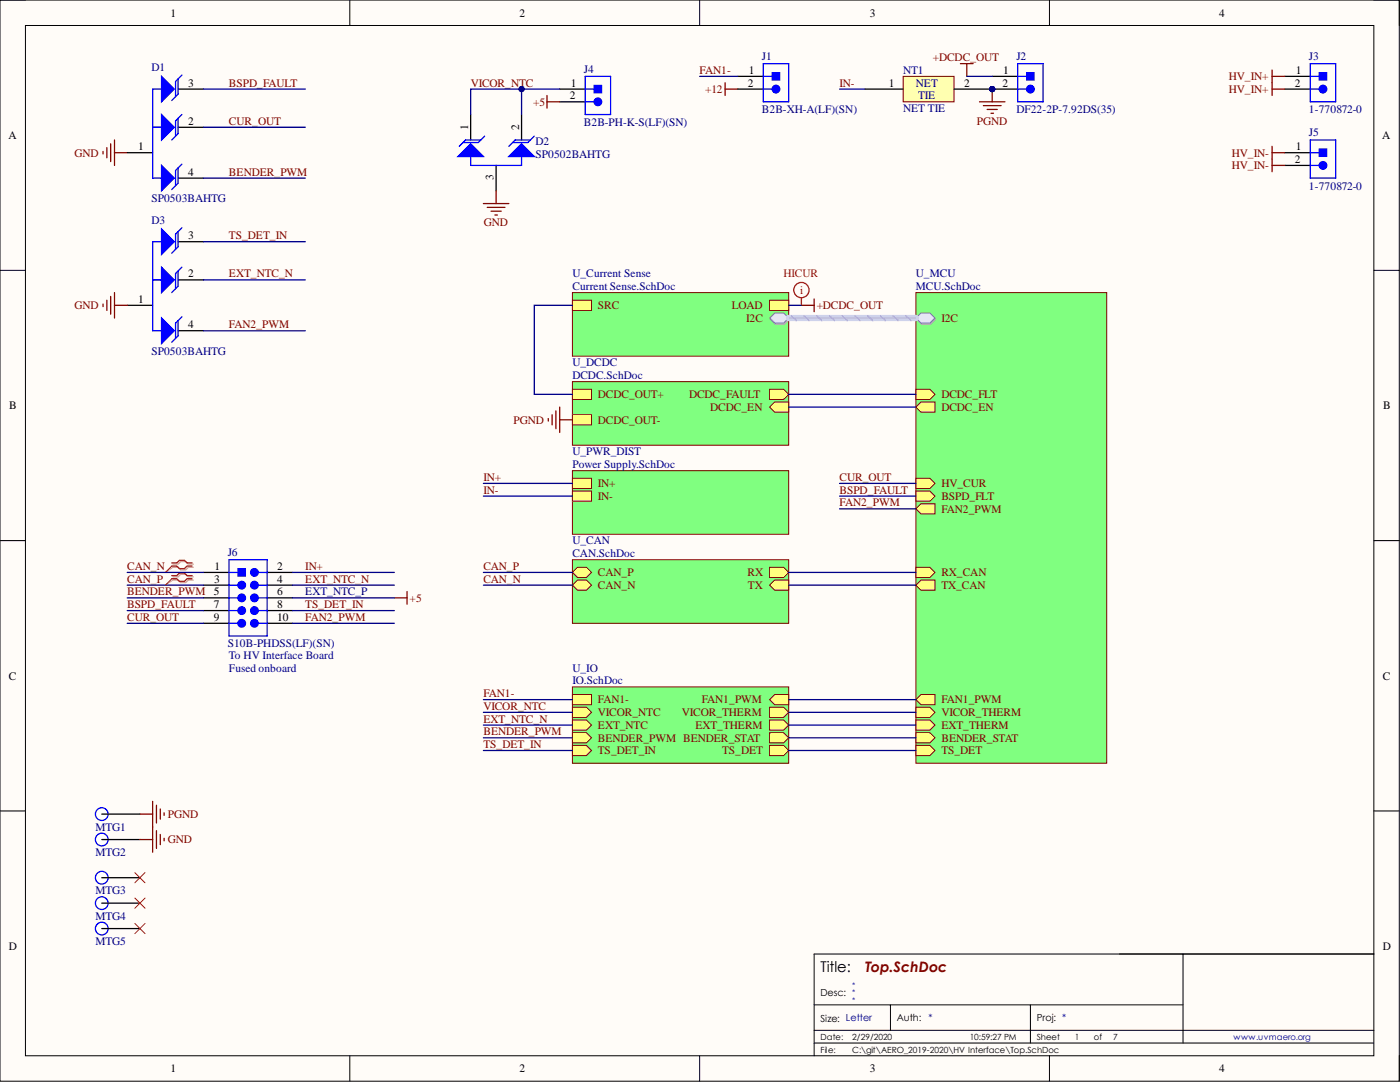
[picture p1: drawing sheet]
<svg xmlns="http://www.w3.org/2000/svg" width="279mm" height="216mm" viewBox="0 0 279 216" stroke-linecap="round" stroke-linejoin="round" font-family="sans-serif">
<path d="M0 0h279.3v215.7h-279.3z" fill-rule="evenodd" fill="#fffcf8"/>
<path d="M0 0h279.3v215.7h-279.3z" fill="none" stroke="#000" stroke-width=".2"/>
<path d="M5.1 5.1h269.1v205.6h-269.1z" fill-rule="evenodd" fill="#fffcf8"/>
<g fill="none" stroke="#000" stroke-width=".2">
<path d="M0 0h5.1M5.1 5.1h269.1v205.6h-269.1zM69.8 0v5.1M139.6 0v5.1M209.4 0v5.1M274.2 0h5.1v5.1M0 53.9h5.1M274.2 53.9h5.1M0 107.9h5.1M274.2 107.9h5.1M0 161.8h5.1M274.2 161.8h5.1"/>
<path d="M236.1 190.4v17.7M274.2 190.4h-111.7v20.3M69.8 210.7v5M139.6 210.7v5M162.5 200.5h73.6M162.5 205.6h111.7M162.5 208.1h111.7M177.7 200.5v5.1M205.6 200.5v7.6M209.4 210.7v5M279.3 210.7v5"/>
</g>
<path d="M256.4 17.8h5.1M256.4 15.2h5.1" fill="none" stroke="#000" stroke-width=".25"/>
<path d="M261.5 17.8h1.8" fill="none" stroke="#00f" stroke-width=".25"/>
<circle cx="264" cy="17.8" r=".76" fill="#00f"/>
<g fill="none" stroke="#00f" stroke-width=".25">
<path d="M261.5 15.2h1.8"/>
<circle cx="264" cy="17.8" r=".76"/>
</g>
<path d="M263.3 14.5h1.5v1.5h-1.5z" fill-rule="evenodd" fill="#00f"/>
<path d="M263.3 14.5h1.5v1.5h-1.5z" fill="none" stroke="#00f" stroke-width=".2"/>
<path d="M261.5 12.7h5.1v7.6h-5.1zM261.5 33h1.8" fill="none" stroke="#00f" stroke-width=".25"/>
<path d="M256.4 33h5.1M256.4 30.5h5.1" fill="none" stroke="#000" stroke-width=".25"/>
<circle cx="264" cy="33" r=".76" fill="#00f"/>
<g fill="none" stroke="#00f" stroke-width=".25">
<path d="M261.5 30.5h1.8"/>
<circle cx="264" cy="33" r=".76"/>
</g>
<path d="M263.3 29.7h1.5v1.5h-1.5z" fill-rule="evenodd" fill="#00f"/>
<path d="M263.3 29.7h1.5v1.5h-1.5z" fill="none" stroke="#00f" stroke-width=".2"/>
<path d="M261.5 27.9h5.1v7.6h-5.1z" fill="none" stroke="#00f" stroke-width=".25"/>
<path d="M253.9 14v5M253.9 15.2h2.5M253.9 17.8h2.5M253.9 29.2v5.1M253.9 30.5h2.5M253.9 33h2.5" fill="none" stroke="#800000" stroke-width=".25"/>
<path d="M114.2 76.2h43.2v12.6h-43.2z" fill-rule="evenodd" fill="#80ff80"/>
<path d="M114.2 76.2h43.2v12.6h-43.2z" fill="none" stroke="#800000" stroke-width=".2"/>
<path d="M153.6 77.7h2.8l1 1-1 1h-2.8z" fill-rule="evenodd" fill="#ffff80"/>
<path d="M153.6 77.7h2.8l1 1-1 1h-2.8z" fill="none" stroke="#800000" stroke-width=".2"/>
<path d="M153.6 81.2l1-1h2.8v2h-2.8z" fill-rule="evenodd" fill="#ffff80"/>
<path d="M153.6 81.2l1-1h2.8v2h-2.8z" fill="none" stroke="#800000" stroke-width=".2"/>
<path d="M114.2 77.7h3.8v2h-3.8z" fill-rule="evenodd" fill="#ffff80"/>
<path d="M114.2 77.7h3.8v2h-3.8z" fill="none" stroke="#800000" stroke-width=".2"/>
<path d="M114.2 82.8h3.8v2h-3.8z" fill-rule="evenodd" fill="#ffff80"/>
<path d="M114.2 82.8h3.8v2h-3.8z" fill="none" stroke="#800000" stroke-width=".2"/>
<path d="M114.2 111.7h43.2v12.7h-43.2z" fill-rule="evenodd" fill="#80ff80"/>
<path d="M114.2 111.7h43.2v12.7h-43.2z" fill="none" stroke="#800000" stroke-width=".2"/>
<path d="M114.2 114.2l1.1-1h1.7l1 1-1 1h-1.7z" fill-rule="evenodd" fill="#ffff80"/>
<path d="M114.2 114.2l1.1-1h1.7l1 1-1 1h-1.7z" fill="none" stroke="#800000" stroke-width=".2"/>
<path d="M114.2 116.8l1.1-1.1h1.7l1 1.1-1 1h-1.7z" fill-rule="evenodd" fill="#ffff80"/>
<path d="M114.2 116.8l1.1-1.1h1.7l1 1.1-1 1h-1.7z" fill="none" stroke="#800000" stroke-width=".2"/>
<path d="M153.6 113.2h2.8l1 1-1 1h-2.8z" fill-rule="evenodd" fill="#ffff80"/>
<path d="M153.6 113.2h2.8l1 1-1 1h-2.8z" fill="none" stroke="#800000" stroke-width=".2"/>
<path d="M153.6 116.8l1-1.1h2.8v2.1h-2.8z" fill-rule="evenodd" fill="#ffff80"/>
<path d="M153.6 116.8l1-1.1h2.8v2.1h-2.8z" fill="none" stroke="#800000" stroke-width=".2"/>
<path d="M182.8 58.4h38.1v93.9h-38.1z" fill-rule="evenodd" fill="#80ff80"/>
<path d="M182.8 58.4h38.1v93.9h-38.1z" fill="none" stroke="#800000" stroke-width=".2"/>
<path d="M182.9 63.7l1-1h1.8l1 1-1 1h-1.8z" fill-rule="evenodd" fill="#bac0ca"/>
<path d="M182.9 63.7l1-1h1.8l1 1-1 1h-1.8z" fill="none" stroke="#a6acb6" stroke-width=".2"/>
<path d="M182.8 63.5l1-1.1h1.8l1 1.1-1 1h-1.8z" fill-rule="evenodd" fill="#d5e4ff"/>
<path d="M182.8 63.5l1-1.1h1.8l1 1.1-1 1h-1.8z" fill="none" stroke="#71809b" stroke-width=".2"/>
<path d="M182.8 95.4h2.8l1 1.1-1 1h-2.8z" fill-rule="evenodd" fill="#ffff80"/>
<path d="M182.8 95.4h2.8l1 1.1-1 1h-2.8z" fill="none" stroke="#800000" stroke-width=".2"/>
<path d="M182.8 141.1h2.8l1 1-1 1.1h-2.8z" fill-rule="evenodd" fill="#ffff80"/>
<path d="M182.8 141.1h2.8l1 1-1 1.1h-2.8z" fill="none" stroke="#800000" stroke-width=".2"/>
<path d="M182.8 81.2l1-1h2.8v2h-2.8z" fill-rule="evenodd" fill="#ffff80"/>
<path d="M182.8 81.2l1-1h2.8v2h-2.8z" fill="none" stroke="#800000" stroke-width=".2"/>
<path d="M182.8 143.7h2.8l1 1-1 1h-2.8z" fill-rule="evenodd" fill="#ffff80"/>
<path d="M182.8 143.7h2.8l1 1-1 1h-2.8z" fill="none" stroke="#800000" stroke-width=".2"/>
<path d="M182.8 101.5l1-1h2.8v2h-2.8z" fill-rule="evenodd" fill="#ffff80"/>
<path d="M182.8 101.5l1-1h2.8v2h-2.8z" fill="none" stroke="#800000" stroke-width=".2"/>
<path d="M182.8 139.6l1-1h2.8v2h-2.8z" fill-rule="evenodd" fill="#ffff80"/>
<path d="M182.8 139.6l1-1h2.8v2h-2.8z" fill="none" stroke="#800000" stroke-width=".2"/>
<path d="M182.8 113.2h2.8l1 1-1 1h-2.8z" fill-rule="evenodd" fill="#ffff80"/>
<path d="M182.8 113.2h2.8l1 1-1 1h-2.8z" fill="none" stroke="#800000" stroke-width=".2"/>
<path d="M182.8 116.8l1-1.1h2.8v2.1h-2.8z" fill-rule="evenodd" fill="#ffff80"/>
<path d="M182.8 116.8l1-1.1h2.8v2.1h-2.8z" fill="none" stroke="#800000" stroke-width=".2"/>
<path d="M182.8 77.7h2.8l1 1-1 1h-2.8z" fill-rule="evenodd" fill="#ffff80"/>
<path d="M182.8 77.7h2.8l1 1-1 1h-2.8z" fill="none" stroke="#800000" stroke-width=".2"/>
<path d="M182.8 98h2.8l1 1-1 1h-2.8z" fill-rule="evenodd" fill="#ffff80"/>
<path d="M182.8 98h2.8l1 1-1 1h-2.8z" fill="none" stroke="#800000" stroke-width=".2"/>
<path d="M182.8 146.2h2.8l1 1-1 1h-2.8z" fill-rule="evenodd" fill="#ffff80"/>
<path d="M182.8 146.2h2.8l1 1-1 1h-2.8z" fill="none" stroke="#800000" stroke-width=".2"/>
<path d="M182.8 148.7h2.8l1 1.1-1 1h-2.8z" fill-rule="evenodd" fill="#ffff80"/>
<path d="M182.8 148.7h2.8l1 1.1-1 1h-2.8z" fill="none" stroke="#800000" stroke-width=".2"/>
<path d="M114.2 93.9h43.2v12.7h-43.2z" fill-rule="evenodd" fill="#80ff80"/>
<path d="M114.2 93.9h43.2v12.7h-43.2z" fill="none" stroke="#800000" stroke-width=".2"/>
<path d="M114.2 95.4h3.8v2.1h-3.8z" fill-rule="evenodd" fill="#ffff80"/>
<path d="M114.2 95.4h3.8v2.1h-3.8z" fill="none" stroke="#800000" stroke-width=".2"/>
<path d="M114.2 98h3.8v2h-3.8z" fill-rule="evenodd" fill="#ffff80"/>
<path d="M114.2 98h3.8v2h-3.8z" fill="none" stroke="#800000" stroke-width=".2"/>
<path d="M25.4 60.9h5.1M35.5 66h5.1" fill="none" stroke="#000" stroke-width=".25"/>
<path d="M32.2 63.5l2.6 2.5-2.6 2.5z" fill="#00f"/>
<path d="M32.2 63.5l2.6 2.5-2.6 2.5z" fill="none" stroke="#00f" stroke-width=".25"/>
<path d="M35.5 55.8h5.1" fill="none" stroke="#000" stroke-width=".25"/>
<path d="M32.2 53.3l2.6 2.5-2.6 2.6z" fill="#00f"/>
<path d="M32.2 53.3l2.6 2.5-2.6 2.6zM35.5 54.1v3l-1.2 1.3M36.3 53.3l-1.3 1.3v3M35.5 64v3l-1.2 1.3M36.3 63.2l-1.3 1.3v3" fill="none" stroke="#00f" stroke-width=".25"/>
<path d="M35.5 48.2h5.1" fill="none" stroke="#000" stroke-width=".25"/>
<path d="M32.2 45.7l2.6 2.5-2.6 2.6z" fill="#00f"/>
<path d="M30.5 55.8h2.5M32.2 45.7l2.6 2.5-2.6 2.6zM33 48.2h-2.5v17.8h2.5M35.5 46.2v3l-1.2 1.3M36.3 45.4l-1.3 1.3v3.1" fill="none" stroke="#00f" stroke-width=".25"/>
<path d="M21.3 59.9v2M22.1 59.1v3.6M22.8 58.4v5.1M20.6 60.7v.5M22.8 60.9h2.6" fill="none" stroke="#800000" stroke-width=".25"/>
<path d="M93.9 22.9v5M99 33v5.1" fill="none" stroke="#000" stroke-width=".25"/>
<path d="M91.4 31.2l2.5-2.5 2.6 2.5z" fill="#00f"/>
<path d="M91.4 31.2l2.5-2.5 2.6 2.5z" fill="none" stroke="#00f" stroke-width=".25"/>
<path d="M104.1 22.9v5" fill="none" stroke="#000" stroke-width=".25"/>
<path d="M101.5 31.2l2.6-2.5 2.5 2.5z" fill="#00f"/>
<path d="M93.9 30.5v2.5h10.2v-2.5M96 27.9h-3.1l-1.3 1.3M96.7 27.2l-1.2 1.2h-3.1M101.5 31.2l2.6-2.5 2.5 2.5zM105.9 27.9h-3.1l-1.3 1.3M106.6 27.2l-1.2 1.2h-3.1M116.8 20.3h1.8" fill="none" stroke="#00f" stroke-width=".25"/>
<path d="M111.7 17.8h5.1M111.7 20.3h5.1" fill="none" stroke="#000" stroke-width=".25"/>
<circle cx="119.3" cy="20.3" r=".76" fill="#00f"/>
<g fill="none" stroke="#00f" stroke-width=".25">
<path d="M116.8 17.8h1.8"/>
<circle cx="119.3" cy="20.3" r=".76"/>
</g>
<path d="M118.6 17h1.5v1.5h-1.5z" fill-rule="evenodd" fill="#00f"/>
<path d="M118.6 17h1.5v1.5h-1.5z" fill="none" stroke="#00f" stroke-width=".2"/>
<path d="M116.8 15.2h5.1v7.7h-5.1z" fill="none" stroke="#00f" stroke-width=".25"/>
<path d="M109.2 19v2.6M99 38.1v2.5M109.2 20.3h2.5M96.5 40.6h5M97.2 41.4h3.6M98 42.1h2M98.8 42.9h.5" fill="none" stroke="#800000" stroke-width=".25"/>
<path d="M114.2 137.1h43.2v15.2h-43.2z" fill-rule="evenodd" fill="#80ff80"/>
<path d="M114.2 137.1h43.2v15.2h-43.2z" fill="none" stroke="#800000" stroke-width=".2"/>
<path d="M153.6 141.1h2.8l1 1-1 1.1h-2.8z" fill-rule="evenodd" fill="#ffff80"/>
<path d="M153.6 141.1h2.8l1 1-1 1.1h-2.8z" fill="none" stroke="#800000" stroke-width=".2"/>
<path d="M153.6 143.7h2.8l1 1-1 1h-2.8z" fill-rule="evenodd" fill="#ffff80"/>
<path d="M153.6 143.7h2.8l1 1-1 1h-2.8z" fill="none" stroke="#800000" stroke-width=".2"/>
<path d="M114.2 138.6h3.8v2h-3.8z" fill-rule="evenodd" fill="#ffff80"/>
<path d="M114.2 138.6h3.8v2h-3.8z" fill="none" stroke="#800000" stroke-width=".2"/>
<path d="M153.6 139.6l1-1h2.8v2h-2.8z" fill-rule="evenodd" fill="#ffff80"/>
<path d="M153.6 139.6l1-1h2.8v2h-2.8z" fill="none" stroke="#800000" stroke-width=".2"/>
<path d="M114.2 146.2h2.8l1 1-1 1h-2.8z" fill-rule="evenodd" fill="#ffff80"/>
<path d="M114.2 146.2h2.8l1 1-1 1h-2.8z" fill="none" stroke="#800000" stroke-width=".2"/>
<path d="M153.6 146.2h2.8l1 1-1 1h-2.8z" fill-rule="evenodd" fill="#ffff80"/>
<path d="M153.6 146.2h2.8l1 1-1 1h-2.8z" fill="none" stroke="#800000" stroke-width=".2"/>
<path d="M114.2 141.1h2.8l1 1-1 1.1h-2.8z" fill-rule="evenodd" fill="#ffff80"/>
<path d="M114.2 141.1h2.8l1 1-1 1.1h-2.8z" fill="none" stroke="#800000" stroke-width=".2"/>
<path d="M114.2 143.7h2.8l1 1-1 1h-2.8z" fill-rule="evenodd" fill="#ffff80"/>
<path d="M114.2 143.7h2.8l1 1-1 1h-2.8z" fill="none" stroke="#800000" stroke-width=".2"/>
<path d="M153.6 148.7h2.8l1 1.1-1 1h-2.8z" fill-rule="evenodd" fill="#ffff80"/>
<path d="M153.6 148.7h2.8l1 1.1-1 1h-2.8z" fill="none" stroke="#800000" stroke-width=".2"/>
<path d="M114.2 148.7h2.8l1 1.1-1 1h-2.8z" fill-rule="evenodd" fill="#ffff80"/>
<path d="M114.2 148.7h2.8l1 1.1-1 1h-2.8z" fill="none" stroke="#800000" stroke-width=".2"/>
<path d="M144.7 16.5v2.5M144.7 17.8h2.5" fill="none" stroke="#800000" stroke-width=".25"/>
<circle cx="20.3" cy="180.2" r="1.27" fill="#fff"/>
<circle cx="20.3" cy="180.2" r="1.27" fill="none" stroke="#00f" stroke-width=".25"/>
<path d="M20.3 180.2h7.6" fill="none" stroke="#000" stroke-width=".25"/>
<circle cx="20.3" cy="175.1" r="1.27" fill="#fff"/>
<circle cx="20.3" cy="175.1" r="1.27" fill="none" stroke="#00f" stroke-width=".25"/>
<path d="M20.3 175.1h7.6" fill="none" stroke="#000" stroke-width=".25"/>
<circle cx="20.3" cy="167.5" r="1.27" fill="#fff"/>
<circle cx="20.3" cy="167.5" r="1.27" fill="none" stroke="#00f" stroke-width=".25"/>
<path d="M20.3 167.5h7.6" fill="none" stroke="#000" stroke-width=".25"/>
<circle cx="20.3" cy="162.4" r="1.27" fill="#fff"/>
<circle cx="20.3" cy="162.4" r="1.27" fill="none" stroke="#00f" stroke-width=".25"/>
<path d="M20.3 162.4h7.6" fill="none" stroke="#000" stroke-width=".25"/>
<path d="M34.3 113l-1.3 1.2M34.3 115.5l-1.3 1.3M26.9 174.1l2 2M26.9 179.2l2 2M28.9 174.1l-2 2M28.9 179.2l-2 2" fill="none" stroke="#f00" stroke-width=".2"/>
<path d="M27.9 167.5h2.6M30.5 165v5.1M31.2 165.7v3.6M32 166.5v2M32.7 167.3v.5" fill="none" stroke="#800000" stroke-width=".25"/>
<path d="M34.5 112.6h1l.5-.5h1.1l.5 .5h1M34.5 113.2h1l.5 .5h1.1l.5-.5h1M34.5 115.1h1l.5-.5h1.1l.5 .5h1M34.5 115.7h1l.5 .6h1.1l.5-.6h1" fill="none" stroke="#d0a19e" stroke-width=".25"/>
<path d="M34.5 113.2l-1.5 1M34.5 115.7l-1.5 1.1" fill="none" stroke="#d0a19e" stroke-width=".2"/>
<path d="M34.3 112.3h1l.5-.5h1l.5 .5h1M34.3 113h1l.5 .5h1l.5-.5h1M34.3 114.9h1l.5-.6h1l.5 .6h1M34.3 115.5h1l.5 .5h1l.5-.5h1" fill="none" stroke="#f00" stroke-width=".25"/>
<circle cx="198" cy="17.8" r=".51" fill="#000080"/>
<circle cx="198" cy="17.8" r=".51" fill="none" stroke="#000080" stroke-width=".2"/>
<path d="M198 17.8h5.1" fill="none" stroke="#000" stroke-width=".25"/>
<circle cx="198" cy="17.8" r=".51" fill="#000080"/>
<circle cx="198" cy="17.8" r=".51" fill="none" stroke="#000080" stroke-width=".2"/>
<path d="M198 15.2h5.1" fill="none" stroke="#000" stroke-width=".25"/>
<path d="M203.1 17.8h1.8" fill="none" stroke="#00f" stroke-width=".25"/>
<circle cx="205.6" cy="17.8" r=".76" fill="#00f"/>
<g fill="none" stroke="#00f" stroke-width=".25">
<path d="M203.1 15.2h1.8"/>
<circle cx="205.6" cy="17.8" r=".76"/>
</g>
<path d="M204.9 14.5h1.5v1.5h-1.5z" fill-rule="evenodd" fill="#00f"/>
<path d="M204.9 14.5h1.5v1.5h-1.5z" fill="none" stroke="#00f" stroke-width=".2"/>
<path d="M203.1 12.7h5.1v7.6h-5.1zM45.7 114.2h1.8M45.7 111.7h7.6v15.2h-7.6zM51.5 114.2h1.8" fill="none" stroke="#00f" stroke-width=".25"/>
<path d="M40.6 114.2h5.1M40.6 119.3h5.1M40.6 116.8h5.1M53.3 114.2h5.1M53.3 119.3h5.1M53.3 116.8h5.1M40.6 121.8h5.1M40.6 124.4h5.1M53.3 121.8h5.1M53.3 124.4h5.1" fill="none" stroke="#000" stroke-width=".25"/>
<circle cx="50.8" cy="114.2" r=".76" fill="#00f"/>
<g fill="none" stroke="#00f" stroke-width=".25">
<path d="M45.7 116.8h1.8M45.7 119.3h1.8M51.5 116.8h1.8M51.5 119.3h1.8M45.7 121.8h1.8M51.5 121.8h1.8"/>
<circle cx="50.8" cy="114.2" r=".76"/>
</g>
<circle cx="48.2" cy="116.8" r=".76" fill="#00f"/>
<circle cx="48.2" cy="116.8" r=".76" fill="none" stroke="#00f" stroke-width=".25"/>
<circle cx="50.8" cy="116.8" r=".76" fill="#00f"/>
<circle cx="50.8" cy="116.8" r=".76" fill="none" stroke="#00f" stroke-width=".25"/>
<circle cx="48.2" cy="119.3" r=".76" fill="#00f"/>
<circle cx="48.2" cy="119.3" r=".76" fill="none" stroke="#00f" stroke-width=".25"/>
<circle cx="50.8" cy="119.3" r=".76" fill="#00f"/>
<circle cx="50.8" cy="119.3" r=".76" fill="none" stroke="#00f" stroke-width=".25"/>
<circle cx="48.2" cy="121.8" r=".76" fill="#00f"/>
<circle cx="48.2" cy="121.8" r=".76" fill="none" stroke="#00f" stroke-width=".25"/>
<circle cx="50.8" cy="121.8" r=".76" fill="#00f"/>
<g fill="none" stroke="#00f" stroke-width=".25">
<path d="M45.7 124.4h1.8M51.5 124.4h1.8"/>
<circle cx="50.8" cy="121.8" r=".76"/>
</g>
<circle cx="48.2" cy="124.4" r=".76" fill="#00f"/>
<circle cx="48.2" cy="124.4" r=".76" fill="none" stroke="#00f" stroke-width=".25"/>
<circle cx="50.8" cy="124.4" r=".76" fill="#00f"/>
<circle cx="50.8" cy="124.4" r=".76" fill="none" stroke="#00f" stroke-width=".25"/>
<path d="M47.5 113.5h1.5v1.5h-1.5z" fill-rule="evenodd" fill="#00f"/>
<path d="M47.5 113.5h1.5v1.5h-1.5z" fill="none" stroke="#00f" stroke-width=".2"/>
<path d="M198 17.8v2.5M195.5 20.3h5.1M196.2 21.1h3.6M197 21.8h2M197.8 22.6h.5M109.4 83.5v.5M110.2 82.8v2M110.9 82v3.5M111.7 81.2v5.1M111.7 83.8h2.5" fill="none" stroke="#800000" stroke-width=".25"/>
<circle cx="198" cy="17.8" r=".51" fill="#000080"/>
<circle cx="198" cy="17.8" r=".51" fill="none" stroke="#000080" stroke-width=".2"/>
<path d="M191.7 12.7h2.5M192.9 12.7v2.5" fill="none" stroke="#800000" stroke-width=".25"/>
<path d="M114.2 58.4h43.2v12.7h-43.2z" fill-rule="evenodd" fill="#80ff80"/>
<path d="M114.2 58.4h43.2v12.7h-43.2z" fill="none" stroke="#800000" stroke-width=".2"/>
<path d="M153.7 63.7l1-1h1.8l1 1-1 1h-1.8z" fill-rule="evenodd" fill="#bac0ca"/>
<path d="M153.7 63.7l1-1h1.8l1 1-1 1h-1.8z" fill="none" stroke="#a6acb6" stroke-width=".2"/>
<path d="M153.6 63.5l1-1.1h1.8l1 1.1-1 1h-1.8z" fill-rule="evenodd" fill="#d5e4ff"/>
<path d="M153.6 63.5l1-1.1h1.8l1 1.1-1 1h-1.8z" fill="none" stroke="#71809b" stroke-width=".2"/>
<path d="M114.2 59.9h3.8v2h-3.8z" fill-rule="evenodd" fill="#ffff80"/>
<path d="M114.2 59.9h3.8v2h-3.8z" fill="none" stroke="#800000" stroke-width=".2"/>
<path d="M153.6 59.9h3.8v2h-3.8z" fill-rule="evenodd" fill="#ffff80"/>
<path d="M153.6 59.9h3.8v2h-3.8z" fill="none" stroke="#800000" stroke-width=".2"/>
<path d="M162.5 59.7v2.5M159.9 60.9h2.6M78.7 119.3h2.5M81.2 118v2.6" fill="none" stroke="#800000" stroke-width=".25"/>
<circle cx="198" cy="17.8" r=".51" fill="#000080"/>
<circle cx="198" cy="17.8" r=".51" fill="none" stroke="#000080" stroke-width=".2"/>
<path d="M180.2 15.2h10.2v5.1h-10.2z" fill-rule="evenodd" fill="#ffffb0"/>
<path d="M180.2 15.2h10.2v5.1h-10.2z" fill="none" stroke="#800000" stroke-width=".2"/>
<path d="M172.6 17.8h7.6M190.4 17.8h7.6" fill="none" stroke="#000" stroke-width=".25"/>
<circle cx="198" cy="17.8" r=".51" fill="#000080"/>
<circle cx="198" cy="17.8" r=".51" fill="none" stroke="#000080" stroke-width=".2"/>
<path d="M20.6 30.2v.5M21.3 29.5v2M22.1 28.7v3.5M22.8 27.9v5.1M22.8 30.5h2.6" fill="none" stroke="#800000" stroke-width=".25"/>
<path d="M25.4 30.5h5.1M35.5 35.5h5.1" fill="none" stroke="#000" stroke-width=".25"/>
<path d="M32.2 33l2.6 2.5-2.6 2.6z" fill="#00f"/>
<path d="M32.2 33l2.6 2.5-2.6 2.6z" fill="none" stroke="#00f" stroke-width=".25"/>
<path d="M35.5 25.4h5.1" fill="none" stroke="#000" stroke-width=".25"/>
<path d="M32.2 22.9l2.6 2.5-2.6 2.5z" fill="#00f"/>
<path d="M32.2 22.9l2.6 2.5-2.6 2.5zM35.5 23.6v3.1l-1.2 1.2M35.5 33.5v3.1l-1.2 1.2M36.3 22.9l-1.3 1.2v3.1M36.3 32.8l-1.3 1.2v3.1" fill="none" stroke="#00f" stroke-width=".25"/>
<path d="M35.5 17.8h5.1" fill="none" stroke="#000" stroke-width=".25"/>
<path d="M32.2 15.2l2.6 2.6-2.6 2.5z" fill="#00f"/>
<path d="M32.2 15.2l2.6 2.6-2.6 2.5zM33 17.8h-2.5v17.7h2.5M35.5 15.7v3.1l-1.2 1.3M36.3 15l-1.3 1.3v3M152.3 17.8h1.8M30.5 25.4h2.5" fill="none" stroke="#00f" stroke-width=".25"/>
<g fill="none" stroke="#f00" stroke-width=".25">
<path d="M159.9 59.4v1.5"/>
<circle cx="159.9" cy="57.9" r="1.52"/>
</g>
<path d="M30.5 159.9v5.1M27.9 162.4h2.6M31.2 160.7v3.5M32 161.4v2.1M32.7 162.2v.5" fill="none" stroke="#800000" stroke-width=".25"/>
<path d="M147.2 17.8h5.1M147.2 15.2h5.1" fill="none" stroke="#000" stroke-width=".25"/>
<circle cx="154.9" cy="17.8" r=".76" fill="#00f"/>
<g fill="none" stroke="#00f" stroke-width=".25">
<path d="M152.3 15.2h1.8"/>
<circle cx="154.9" cy="17.8" r=".76"/>
</g>
<path d="M154.1 14.5h1.5v1.5h-1.5z" fill-rule="evenodd" fill="#00f"/>
<path d="M154.1 14.5h1.5v1.5h-1.5z" fill="none" stroke="#00f" stroke-width=".2"/>
<path d="M152.3 12.7h5.1v7.6h-5.1z" fill="none" stroke="#00f" stroke-width=".25"/>
<circle cx="20.3" cy="185.3" r="1.27" fill="#fff"/>
<circle cx="20.3" cy="185.3" r="1.27" fill="none" stroke="#00f" stroke-width=".25"/>
<path d="M20.3 185.3h7.6" fill="none" stroke="#000" stroke-width=".25"/>
<path d="M26.9 184.3l2 2M28.9 184.3l-2 2" fill="none" stroke="#f00" stroke-width=".2"/>
<path d="M104.1 17.8v5.1" fill="none" stroke="#000080" stroke-width=".25"/>
<circle cx="104.1" cy="17.8" r=".51" fill="#000080"/>
<circle cx="104.1" cy="17.8" r=".51" fill="none" stroke="#000080" stroke-width=".2"/>
<path d="M157.4 63.5h25.4" fill="none" stroke="#cbdaff" stroke-width="1.3"/>
<path d="M157.9 63l1 .9M160.4 63l1.1 .9M163 63l1 .9M165.5 63l1 .9M168.1 63l1 .9M170.6 63l1 .9M173.1 63l1.1 .9M175.7 63l1 .9M178.2 63l1 .9M180.8 63l1 .9" fill="none" stroke="#adbce7" stroke-width=".38"/>
<path d="M157.4 63.5h25.4" fill="none" stroke="#adbce7" stroke-width=".25"/>
<g fill="none" stroke="#000080" stroke-width=".25">
<path d="M40.6 17.8h20.3M111.7 17.8h-17.8v5.1M40.6 35.5h20.3M40.6 25.4h20.3M40.6 55.8h20.3M40.6 48.2h20.3M40.6 66h20.3M25.4 119.3h15.2M25.4 116.8h15.2M25.4 114.2h15.2M58.4 119.3h20.3M58.4 116.8h20.3"/>
<path d="M58.4 114.2h20.3M25.4 124.4h15.2M25.4 121.8h15.2M58.4 124.4h20.3M58.4 121.8h20.3"/>
</g>
<circle cx="104.1" cy="17.8" r=".51" fill="#000080"/>
<circle cx="104.1" cy="17.8" r=".51" fill="none" stroke="#000080" stroke-width=".2"/>
<g fill="none" stroke="#000080" stroke-width=".25">
<path d="M139.6 15.2h7.6M167.6 17.8h5M192.9 15.2h5.1M114.2 60.9h-7.6v17.8h7.6M157.4 78.7h25.4M157.4 60.9h2.5M96.5 99h17.7M96.5 96.5h17.7M157.4 81.2h25.4M167.6 99h15.2M167.6 96.5h15.2M96.5 116.8h17.7"/>
<path d="M96.5 114.2h17.7M157.4 116.8h25.4M157.4 114.2h25.4M167.6 101.5h15.2M96.5 139.6h17.7M157.4 139.6h25.4M96.5 149.8h17.7M96.5 147.2h17.7M96.5 144.7h17.7M96.5 142.1h17.7M157.4 149.8h25.4M157.4 147.2h25.4"/>
<path d="M157.4 144.7h25.4M157.4 142.1h25.4"/>
</g>
<text font-size="3" x="163.7" y="194">Title:</text>
<text font-size="2.9" fill="#800000" x="172.6" y="194">Top.SchDoc</text>
<g font-size="2.3">
<text x="34" y="3.3">1</text>
<text x="103.7" y="3.3">2</text>
<text x="173.6" y="3.3">3</text>
<text x="243.3" y="3.3">4</text>
<text x="37.6" y="17.3">3</text>
<text x="113.9" y="17.3">1</text>
<text x="149.3" y="17.3">2</text>
<text x="149.4" y="14.7">1</text>
<text x="177.4" y="17.3">1</text>
<text x="192.4" y="17.3">2</text>
<text x="200.1" y="17.3">2</text>
<text x="200.2" y="14.7">1</text>
<text x="258.4" y="17.3">2</text>
<text x="258.6" y="14.7">1</text>
<text x="113.7" y="19.8">2</text>
<text x="1.7" y="27.8">A</text>
<text x="27.6" y="30">1</text>
<text x="37.6" y="24.9">2</text>
<text x="93.4" y="25.9" transform="rotate(-90 93.4 25.9)">1</text>
<text x="103.6" y="25.9" transform="rotate(-90 103.6 25.9)">2</text>
<text x="258.6" y="30">1</text>
<text x="275.9" y="27.8">A</text>
<text x="37.6" y="35">4</text>
<text x="98.5" y="36" transform="rotate(-90 98.5 36)">3</text>
<text x="258.4" y="32.5">2</text>
<text x="37.6" y="47.7">3</text>
<text x="37.6" y="55.3">2</text>
<text x="27.6" y="60.4">1</text>
<text x="37.6" y="65.5">4</text>
<text x="1.9" y="81.7">B</text>
<text x="276" y="81.7">B</text>
<text x="42.8" y="113.7">1</text>
<text x="55.3" y="113.7">2</text>
<text x="42.7" y="118.8">5</text>
<text x="42.7" y="116.3">3</text>
<text x="55.3" y="118.8">6</text>
<text x="55.3" y="116.3">4</text>
<text x="42.7" y="121.3">7</text>
<text x="42.7" y="123.9">9</text>
<text x="55.3" y="121.3">8</text>
<text x="55.3" y="123.9">10</text>
<text x="1.8" y="135.6">C</text>
<text x="276" y="135.6">C</text>
<text x="1.8" y="189.5">D</text>
<text x="276" y="189.5">D</text>
<text x="34" y="214">1</text>
<text x="103.7" y="214">2</text>
<text x="173.6" y="214">3</text>
<text x="243.3" y="214">4</text>
</g>
<g font-size="2.3" fill="#000080">
<text x="152.1" y="11.9">J1</text>
<text x="202.8" y="11.9">J2</text>
<text x="261.2" y="11.9">J3</text>
<text x="30.2" y="14.2">D1</text>
<text x="116.5" y="14.5">J4</text>
<text x="180.2" y="14.7">NT1</text>
<text x="182.8" y="17.3">NET</text>
<text x="152.1" y="22.6">B2B-XH-A(LF)(SN)</text>
<text x="180.2" y="22.3">NET TIE</text>
<text x="183.2" y="19.8">TIE</text>
<text x="202.8" y="22.6">DF22-2P-7.92DS(35)</text>
<text x="261.2" y="22.6">1-770872-0</text>
<text x="106.9" y="28.9">D2</text>
<text x="116.5" y="25.1">B2B-PH-K-S(LF)(SN)</text>
<text x="261.2" y="27.2">J5</text>
<text x="106.9" y="31.5">SP0502BAHTG</text>
<text x="30.2" y="40.4">SP0503BAHTG</text>
<text x="261.2" y="37.8">1-770872-0</text>
<text x="30.2" y="44.7">D3</text>
<text x="114.2" y="55.3">U_Current Sense</text>
<text x="114.2" y="57.9">Current Sense.SchDoc</text>
<text x="182.8" y="55.3">U_MCU</text>
<text x="182.8" y="57.9">MCU.SchDoc</text>
<text x="30.2" y="70.8">SP0503BAHTG</text>
<text x="114.2" y="73.1">U_DCDC</text>
<text x="114.2" y="75.6">DCDC.SchDoc</text>
<text x="114.2" y="90.9">U_PWR_DIST</text>
<text x="114.2" y="93.4">Power Supply.SchDoc</text>
<text x="45.4" y="110.9">J6</text>
<text x="114.2" y="108.6">U_CAN</text>
<text x="114.2" y="111.2">CAN.SchDoc</text>
<text x="60.9" y="118.8">EXT_NTC_P</text>
<text x="45.4" y="129.2">S10B-PHDSS(LF)(SN)</text>
<text x="45.7" y="131.5">To HV Interface Board</text>
<text x="45.7" y="134">Fused onboard</text>
<text x="114.2" y="134">U_IO</text>
<text x="114.2" y="136.6">IO.SchDoc</text>
<text x="19" y="165.7">MTG1</text>
<text x="19" y="170.8">MTG2</text>
<text x="19" y="178.4">MTG3</text>
<text x="19" y="183.5">MTG4</text>
<text x="19" y="188.6">MTG5</text>
</g>
<g font-size="2.3" fill="#800000">
<text x="45.7" y="17.3">BSPD_FAULT</text>
<text x="93.9" y="17.3">VICOR_NTC</text>
<text x="139.6" y="14.7">FAN1-</text>
<text x="167.6" y="17.3">IN-</text>
<text x="186.2" y="12.2">+DCDC_OUT</text>
<text x="245.2" y="16">HV_IN+</text>
<text x="106.4" y="21.1">+5</text>
<text x="140.7" y="18.5">+12</text>
<text x="245.2" y="18.5">HV_IN+</text>
<text x="45.7" y="24.9">CUR_OUT</text>
<text x="195" y="24.9">PGND</text>
<text x="14.9" y="31.2">GND</text>
<text x="45.7" y="35">BENDER_PWM</text>
<text x="245.8" y="31.2">HV_IN-</text>
<text x="245.8" y="33.8">HV_IN-</text>
<text x="45.7" y="47.7">TS_DET_IN</text>
<text x="96.6" y="45.2">GND</text>
<text x="45.7" y="55.3">EXT_NTC_N</text>
<text x="14.9" y="61.7">GND</text>
<text x="45.7" y="65.5">FAN2_PWM</text>
<text x="119.3" y="61.7">SRC</text>
<text x="146.1" y="61.7">LOAD</text>
<text x="148.9" y="64.2">I2C</text>
<text x="163" y="61.7">+DCDC_OUT</text>
<text x="187.9" y="64.2">I2C</text>
<text x="119.3" y="79.5">DCDC_OUT+</text>
<text x="137.5" y="79.5">DCDC_FAULT</text>
<text x="141.7" y="82">DCDC_EN</text>
<text x="187.9" y="82">DCDC_EN</text>
<text x="187.9" y="79.5">DCDC_FLT</text>
<text x="102.5" y="84.5">PGND</text>
<text x="119.3" y="84.5">DCDC_OUT-</text>
<text x="96.5" y="95.9">IN+</text>
<text x="167.6" y="95.9">CUR_OUT</text>
<text x="96.5" y="98.5">IN-</text>
<text x="119.3" y="97.2">IN+</text>
<text x="119.3" y="99.8">IN-</text>
<text x="167.6" y="98.5">BSPD_FAULT</text>
<text x="167.6" y="101">FAN2_PWM</text>
<text x="187.9" y="97.2">HV_CUR</text>
<text x="187.9" y="99.8">BSPD_FLT</text>
<text x="187.9" y="102.3">FAN2_PWM</text>
<text x="25.4" y="113.7">CAN_N</text>
<text x="60.9" y="113.7">IN+</text>
<text x="96.5" y="113.7">CAN_P</text>
<text x="25.4" y="116.3">CAN_P</text>
<text x="25.4" y="118.8">BENDER_PWM</text>
<text x="60.9" y="116.3">EXT_NTC_N</text>
<text x="96.5" y="116.3">CAN_N</text>
<text x="119.3" y="115">CAN_P</text>
<text x="119.3" y="117.5">CAN_N</text>
<text x="149.2" y="115">RX</text>
<text x="149.3" y="117.5">TX</text>
<text x="187.9" y="115">RX_CAN</text>
<text x="187.9" y="117.5">TX_CAN</text>
<text x="25.4" y="121.3">BSPD_FAULT</text>
<text x="25.4" y="123.9">CUR_OUT</text>
<text x="60.9" y="123.9">FAN2_PWM</text>
<text x="60.9" y="121.3">TS_DET_IN</text>
<text x="81.7" y="120.1">+5</text>
<text x="96.5" y="139.1">FAN1-</text>
<text x="96.5" y="141.6">VICOR_NTC</text>
<text x="119.3" y="140.4">FAN1-</text>
<text x="119.3" y="142.9">VICOR_NTC</text>
<text x="136.1" y="142.9">VICOR_THERM</text>
<text x="140.1" y="140.4">FAN1_PWM</text>
<text x="187.9" y="142.9">VICOR_THERM</text>
<text x="187.9" y="140.4">FAN1_PWM</text>
<text x="96.5" y="144.2">EXT_NTC_N</text>
<text x="96.5" y="146.7">BENDER_PWM</text>
<text x="96.5" y="149.2">TS_DET_IN</text>
<text x="119.3" y="148">BENDER_PWM BENDER_STAT</text>
<text x="119.3" y="145.4">EXT_NTC</text>
<text x="138.8" y="145.4">EXT_THERM</text>
<text x="187.9" y="145.4">EXT_THERM</text>
<text x="187.9" y="148">BENDER_STAT</text>
<text x="119.3" y="150.5">TS_DET_IN</text>
<text x="144.1" y="150.5">TS_DET</text>
<text x="187.9" y="150.5">TS_DET</text>
<text x="33.5" y="163.2">PGND</text>
<text x="33.5" y="168.3">GND</text>
</g>
<g font-size="2.3" fill="#f00">
<text x="156.4" y="55.3">HICUR</text>
<text x="159.7" y="58.6">i</text>
</g>
<g font-size="1.9">
<text x="163.7" y="203.9">Size: Letter</text>
<text x="163.7" y="198.8">Desc:</text>
<text x="179" y="203.8">Auth:</text>
<text x="206.9" y="203.8">Proj: *</text>
</g>
<text font-size="1.9" fill="#000080" x="185.3" y="203.8">*</text>
<g font-size="1.7">
<text x="163.7" y="207.5">Date:</text>
<text x="170.1" y="207.5">2/29/2020</text>
<text x="193.5" y="207.5">10:59:27 PM</text>
<text x="206.9" y="207.5">Sheet</text>
<text x="214.5" y="207.5">1</text>
<text x="218.3" y="207.5">of</text>
<text x="222.1" y="207.5">7</text>
<text x="163.7" y="210.1">File:</text>
<text x="170.1" y="210.1">C:\git\AERO_2019-2020\HV Interface\Top.SchDoc</text>
</g>
<text font-size="1.7" fill="#000080" x="246.2" y="207.5">www.uvmaero.org</text>
<g font-size="1.5" fill="#000080">
<text x="170.1" y="197">*</text>
<text x="170.1" y="198.6">*</text>
<text x="170.1" y="200.1">*</text>
</g>
</svg>
